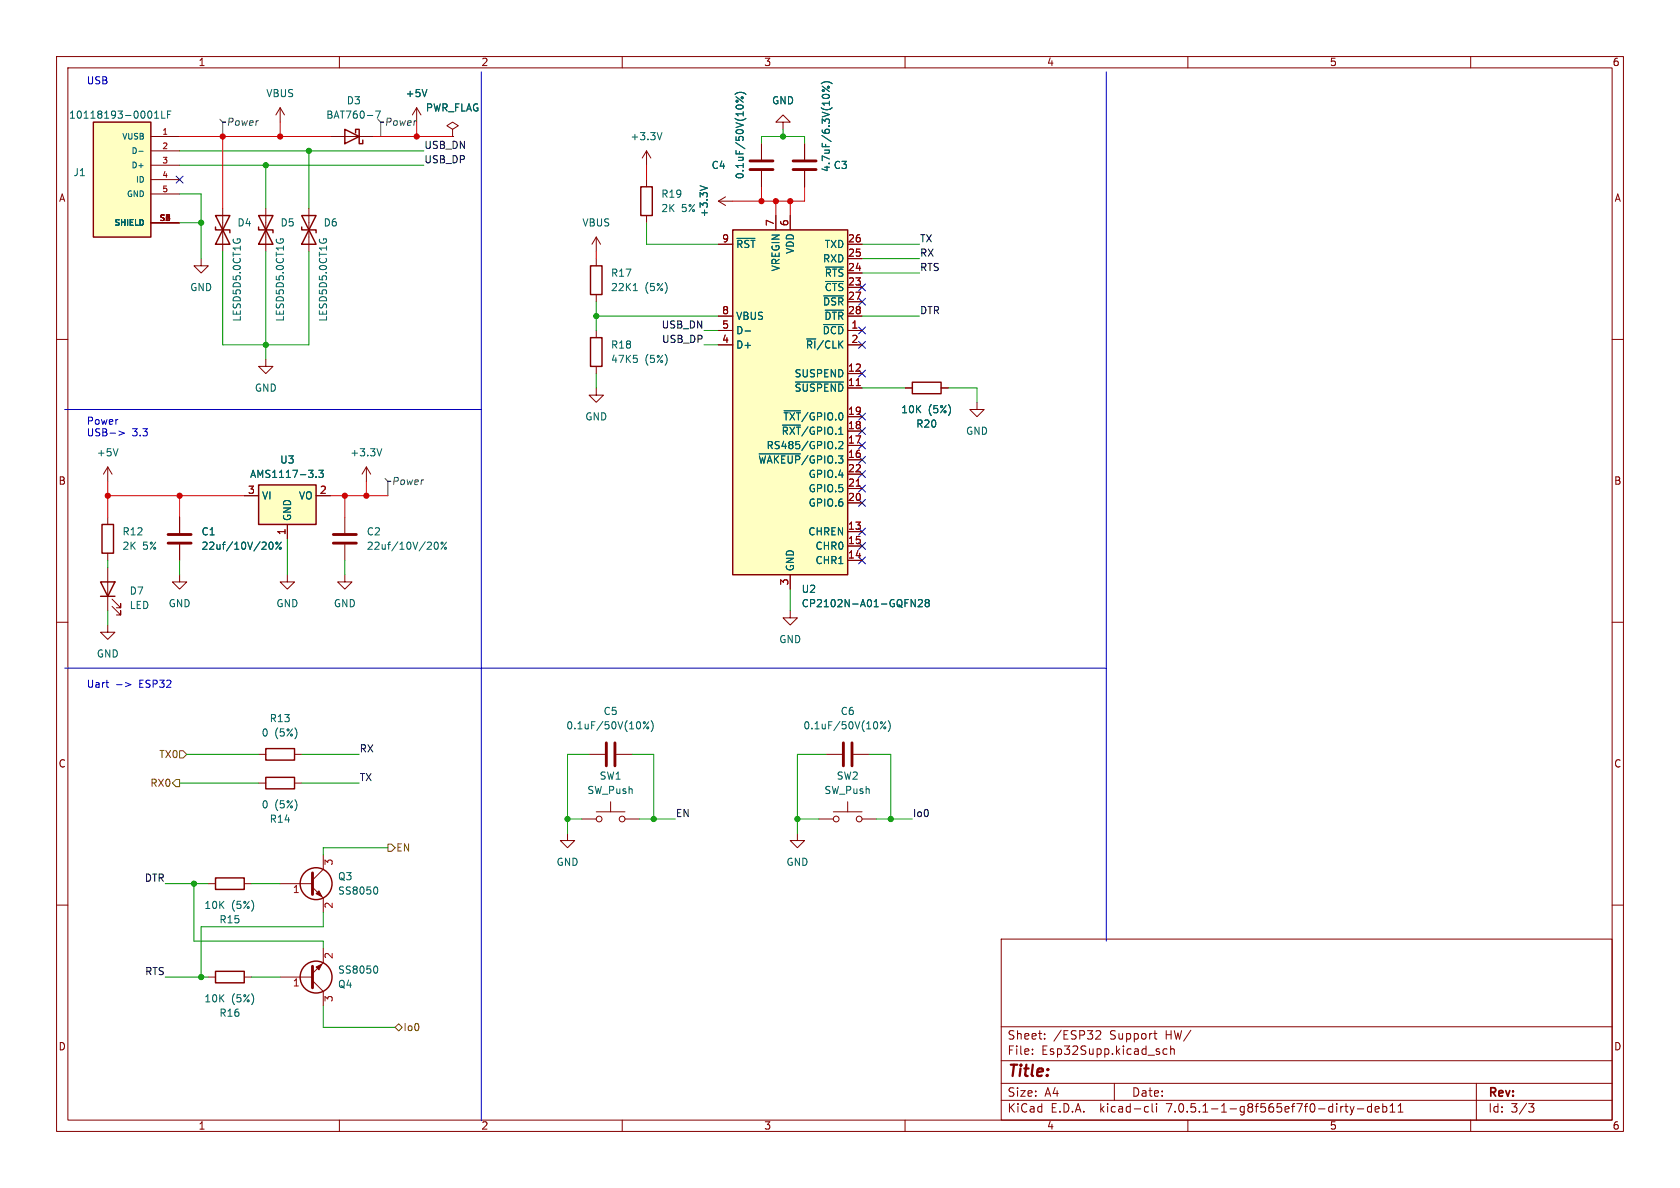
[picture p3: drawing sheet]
<svg xmlns="http://www.w3.org/2000/svg" width="297mm" height="210mm" viewBox="0 0 297 210" stroke-linecap="round" stroke-linejoin="round" font-family="sans-serif">
<g fill="none" stroke="#840000" stroke-width=".18">
<path d="M10 10h277v190h-277zM12 12h273v186h-273zM49.5 19.1l-.7 1.2M49.5 19.1v2.5M49.5 19.1l.8 1.2M60 10v2M73.7 19.1l-.8 1.2M73.7 19.1v2.5M73.7 19.1l.7 1.2M110 10v2M160 10v2M210 10v2"/>
<path d="M260 10v2M26.7 24.1h5M26.7 26.7h5M26.7 29.2h5M26.7 31.8h5M26.7 34.3h5M26.7 39.4h5M39.4 36.8v7.7M47 36.8v7.7M54.6 36.8v7.7M58.4 24.1h7.6M80 22.9l1-.7-1-.6-1 .6 1 .7v1.2"/>
<path d="M80 24.1h.1M114.3 26.7v2.5M114.3 31.8v1.2M114.3 38.1v1.3M114.3 26.7l-.8 1.2M114.3 26.7l.8 1.2M127 35.6l1.3 .7M127 35.6h2.5M128.3 34.8l-1.3 .8M134.6 25.4v2.8M134.6 30.2v2.8M137.2 38.1v2.5"/>
<path d="M138.4 21.6h1.3l-1.3-1.3-1.2 1.3h1.2v1.3M139.7 38.1v2.5M142.2 25.4v2.8M142.2 30.2v2.8M10 60h2M35.6 45.7v1.3h1.2l-1.2 1.3-1.3-1.3h1.3M105.4 41.9v2.6M105.4 45.7v1.3M105.4 52.1v1.2M105.4 58.4v1.3M105.4 41.9l-.8 1.3M105.4 41.9l.8 1.3"/>
<path d="M127 58.4h2.5M127 43.2h2.5M127 55.9h2.5M149.9 58.4h2.5M149.9 50.8h2.5M149.9 48.3h2.5M149.9 45.7h2.5M149.9 43.2h2.5M149.9 53.3h2.5M149.9 55.9h2.5M285 60h2M47 63.5v1.3h1.3l-1.3 1.2-1.3-1.2h1.3"/>
<path d="M105.4 68.6v1.3h1.3l-1.3 1.2-1.3-1.2h1.3M105.4 64.8v1.2M127 61h2.5M149.9 68.6h2.5M149.9 66h2.5M149.9 78.7h2.5M149.9 76.2h2.5M149.9 73.7h2.5M149.9 61h2.5M160 68.6h1.3M166.4 68.6h1.2M172.7 71.1v1.3h1.3l-1.3 1.3-1.3-1.3h1.3"/>
<path d="M19 82.6v2.5M19 91.4v1.3M19 97.8v1.3M19 82.6l-.7 1.2M19 82.6l.8 1.2M31.7 91.4v2.8M31.7 96.3v2.8M43.2 87.6h2.5M50.8 92.7v2.6M55.9 87.6h2.5M61 91.4v2.8M61 96.3v2.8"/>
<path d="M64.8 82.6l-.8 1.2M64.8 82.6v2.5M64.8 82.6l.7 1.2M149.9 94h2.5M149.9 99.1h2.5M149.9 96.5h2.5M149.9 81.3h2.5M149.9 88.9h2.5M149.9 86.4h2.5M149.9 83.8h2.5M10 110h2M19 110.5v1.3h1.3l-1.3 1.2-1.2-1.2h1.2"/>
<path d="M19 100.3v7.7M19.8 107.2l1.5 1.5v-.7v.7h-.7M19.8 105.9l1.5 1.5v-.7v.7h-.7M31.7 101.6v1.3h1.3l-1.3 1.2-1.2-1.2h1.2M50.8 101.6v1.3h1.3l-1.3 1.2-1.3-1.2h1.3M61 101.6v1.3h1.2l-1.2 1.2-1.3-1.2h1.3M139.7 108v1.2h1.3l-1.3 1.3-1.3-1.3h1.3M139.7 101.6v2.5M285 110h2M45.7 133.4h1.3M45.7 138.4h1.3M52.1 133.4h1.2"/>
<path d="M52.1 138.4h1.2M104.1 133.4h2.8M109 133.4h2.8M146 133.4h2.8M150.9 133.4h2.8M10 160h2M36.8 156.2h1.3M43.2 156.2h1.2M49.5 156.2h5.7M55.2 156.8l1.9 2v2.5M57.1 151.1v2.6l-1.9 1.9M100.3 147.3v1.3h1.3l-1.3 1.3-1.2-1.3h1.2"/>
<path d="M102.9 144.8h2.5M105.4 143.5h5.1M107.9 141.7v1.8M110.5 144.8h2.5M141 147.3v1.3h1.2l-1.2 1.3-1.3-1.3h1.3M144.8 144.8h2.5M147.3 143.5h5.1M149.9 141.7v1.8M152.4 144.8h2.5M285 160h2M36.8 172.7h1.3M43.2 172.7h1.2"/>
<path d="M49.5 172.7h5.7M55.2 173.4l1.9 1.9v2.5M57.1 167.6v2.6l-1.9 1.9M177 166h108v32h-108zM60 198v2M110 198v2M160 198v2M177 194.5h108M177 191.5h108M177 187.5h108M177 181.5h108M182.5 186.3v.1"/>
<path d="M182.5 185.5v.1M184.7 183.6v.1M184.7 182.8v.1M193.8 182.3l.5-.1 .2 .1 .1 .3-.9 1.1h.9M197 191.5v3M202.5 196.5h.5M202.5 195.7h.5M203.7 195.1v1.3l.2 .2M204 182.7h.5M204.2 182.2v1.3l.3 .2M204.5 195.1v.1M204.5 195.6v1"/>
<path d="M206.3 185.5l-.4-.1-.3 .3v.4l.1 .2h.6M207 185.5l.2-.1 .3 .1 .1 .9M207 184.9v1.5M210 198v2M237.7 195.6h.6M238 195.1v1.3l.3 .2M238.7 195.6l.3 1M239 196.6l-.1 .4-.2 .1M239.4 195.6l-.4 1M240 196h1.1M242.5 195.7l-.5-.1-.3 .3v.4l.2 .2h.6M242.5 195.1v1.5"/>
<path d="M243.1 196.1l.7-.1-.1-.3-.4-.1-.2 .2 .1 .7h.5M244.5 195.7l.4-.1 .3 .3v.4l-.2 .2h-.5M244.5 195.1v1.5M245.7 196.6h.9M245.7 195.5l.5-.4v1.5M247.2 196.6h.8M247.2 195.5l.4-.4v1.5M260 198v2M261 191.5v6.5M270.2 195.1h1l-.5 .6 .4 .1 .1 .5-.3 .3h-.4"/>
<circle cx="105.9" cy="144.8" r=".51"/>
<circle cx="110" cy="144.8" r=".51"/>
<circle cx="147.8" cy="144.8" r=".51"/>
<circle cx="151.9" cy="144.8" r=".51"/>
</g>
<g fill="none" stroke="#840000" stroke-width=".25">
<path d="M16.5 21.6h10.2v20.3h-10.2zM38.1 38.1h2.5l-2.5 5.1h2.5zM45.7 38.1h2.6l-2.6 5.1h2.6zM53.3 38.1h2.6l-2.6 5.1h2.6zM61 22.9l2.5 1.2-2.5 1.3zM62.9 23.5v-.6h.6v2.5h.6v-.6M113.3 33h2v5.1h-2zM38.1 40.1v.5h2.5v.5M45.7 40.1v.5h2.6v.5M53.3 40.1v.5h2.6v.5M104.4 47h2v5.1h-2zM104.4 59.7h2v5.1h-2z"/>
<path d="M129.5 40.6h20.4v61h-20.4zM161.3 67.6h5.1v2h-5.1zM18 92.7h2.1v5.1h-2.1zM45.7 85.7h10.2v7h-10.2zM17.8 102.9h2.5l-1.3 2.5zM17.8 105.4h2.5M47 137.4h5.1v2h-5.1zM47 132.3h5.1v2.1h-5.1zM38.1 155.2h5.1v2h-5.1zM38.1 171.7h5.1v2h-5.1z"/>
<circle cx="55.9" cy="156.2" r="2.82"/>
<circle cx="55.9" cy="172.7" r="2.82"/>
</g>
<g fill="none" stroke="#006464" stroke-width=".18">
<path d="M27.3 20l.4-.4v1.3M28.6 19.6v1.3h.6M30.2 19.6h-.6v1.3M66.4 19.6h.8l-.5 1.3M75.5 15.8l-.4 1.3M129.9 16.7a1.46 1.46 0 0 1 2 0M130.1 17.1l1.3 1M145.2 14.8a1.46 1.46 0 0 1 1.9 0M145.4 15.2l1.2 1M24.5 26.7h.8M27.3 20.9h.7M29.6 20.2h.4"/>
<path d="M117 23.4l-.4 1.3M123.8 32.8l1.2 .5M41.3 42.3l-.1 .1M41.9 42.5v-.3h.5l.1 .3M48.9 42.3l-.1 .1M49.6 42.5v-.3h.4l.1 .3M56.5 42.3v.1M57.2 42.5v-.3h.4l.1 .3M112 51.4h.7M130.3 42.1h3.2M131.7 58.5h1M145.6 57.4h3.5"/>
<path d="M145.6 52.3h3.5M145.9 54.8h3.2M145.9 49.8h3.2M145.9 47.2h3.2M20.9 79.3l-.5 1.3M67.5 79.3l-.4 1.3M112.6 63.4v.6M138.3 75.2h3.2M138.6 72.6h2.9M140.6 67.5h8.5M148.3 78.2l.5-.2 .2 .4-.8 .9h.8M47.7 96l.1-.2a.68 .68 0 0 1 .5 .7 .68 .68 0 0 1-.5 .6l-.1-.1-.2-.4z"/>
<path d="M49.7 95.8l-.9 1.3M55.9 84.3v.1M56.4 83.1h.7l-.4 .5 .4 .1v.6l-.2 .1-.5-.1M76.9 96l.2-.2a.68 .68 0 0 1 .4 .7 .68 .68 0 0 1-.4 .6l-.2-.1-.1-.4zM78.9 95.8l-.9 1.3M134.2 80.2h7.3M161.1 106l.7 1.3v-1.3M162.3 106.1l.5-.1 .3 .4-.8 .9h.8M163.8 106.5l-.2-.2 .2-.3h.2l.3 .2-.3 .3M163.8 106.5l-.2 .3v.3l.2 .2 .4-.1 .1-.2v-.2l-.3-.3M163.8 106.5h.2M114.7 127.6l-1 1.2"/>
<path d="M115.1 127.4a1.46 1.46 0 0 1 0 1.9M156.6 127.6l-1 1.2M157 127.4a1.46 1.46 0 0 1 0 1.9M66.5 156.8a.79 .79 0 0 1 0 1.3M66.5 170.8a.79 .79 0 0 1 0 1.2"/>
<circle cx="130.3" cy="17.9" r=".18"/>
<circle cx="131.2" cy="17.3" r=".18"/>
<circle cx="145.5" cy="16" r=".18"/>
<circle cx="146.5" cy="15.4" r=".18"/>
<circle cx="48.9" cy="96" r=".18"/>
<circle cx="49.5" cy="96.9" r=".18"/>
<circle cx="78.2" cy="96" r=".18"/>
<circle cx="78.8" cy="96.9" r=".18"/>
<circle cx="113.9" cy="127.8" r=".18"/>
<circle cx="114.5" cy="128.7" r=".18"/>
<circle cx="155.8" cy="127.8" r=".18"/>
<circle cx="156.4" cy="128.7" r=".18"/>
</g>
<g fill="#ffffc2" stroke="#ffffc2" stroke-width=".18">
<path d="M129.5 40.6h20.4v61h-20.4z"/>
<path d="M16.5 21.6h10.2v20.3h-10.2z"/>
<path d="M45.7 85.7h10.2v7h-10.2z"/>
</g>
<path d="M151.4 68.2h.7M151.4 85.9h.7" fill="none" stroke="#a90000" stroke-width=".18"/>
<g fill="none" stroke="#840000" stroke-width=".51">
<path d="M132.6 30h4.1M132.6 28.4h4.1M140.2 30h4.1M140.2 28.4h4.1M29.7 96h4.1M29.7 94.5h4.1M58.9 96h4.1M58.9 94.5h4.1M107.2 131.3v4.1M108.7 131.3v4.1M149.1 131.3v4.1M150.6 131.3v4.1"/>
<path d="M55.2 154.3v3.8M55.2 170.8v3.8"/>
</g>
<g fill="#840000" stroke="#840000" stroke-width=".18">
<path d="M55.9 158l.5-.5 .5 1z"/>
<path d="M55.9 170.9l1-.5-.5 1.1z"/>
</g>
<path d="M38.9 21.1l.5 .5h.5h-.5v2.5M66.8 21.1l.5 .5h.5h-.5v2.5M68.1 84.6l.5 .5h.5h-.5v2.5" fill="none" stroke="#484848" stroke-width=".18"/>
<path d="M31.1 137.8h.6v1.3h-.6l-.6-.7zM31.7 132.7h.7l.6 .7-.6 .6h-.7zM68.6 149.2h.6l.6 .7-.6 .6h-.6zM69.8 181.6l.7-.6 .6 .6-.6 .6z" fill="none" stroke="#725600" stroke-width=".18"/>
<path d="M85.1 12.7v185.4M195.6 12.7v153.7M11.4 72.4h73.7M21 76.2l1 .4-1 .3M11.4 118.1h184.2M18.7 120.7h.5M19.1 121.5h.1M20.6 121h1M22.2 120.7l.9 .3-.9 .4" fill="none" stroke="#0000c2" stroke-width=".18"/>
<g fill="none" stroke="#009600" stroke-width=".18">
<path d="M31.7 34.3h3.9v11.4M31.7 26.7h43.2M31.7 29.2h43.2M31.7 39.4h3.9M47 29.2v7.6M54.6 26.7v10.1M114.3 39.4v3.8h12.7M134.6 25.4v-1.3h7.6v1.3M138.4 22.9v1.2M39.4 44.5v16.5h15.2v-16.5M47 44.5v19M105.4 55.9h21.6"/>
<path d="M105.4 53.3v5.1M124.5 58.4h2.5M152.4 43.2h10.2M152.4 45.7h10.2M152.4 48.3h10.2M152.4 55.9h10.2M105.4 66v2.6M124.5 61h2.5M152.4 68.6h7.6M167.6 68.6h5.1v2.5M19 99.1v1.2M31.7 99.1v2.5"/>
<path d="M50.8 95.3v6.3M61 99.1v2.5M19 108v2.5M139.7 104.1v3.9M31.7 138.4h14M33 133.4h12.7M53.3 133.4h10.2M53.3 138.4h10.2M104.1 133.4h-3.8v13.9M111.8 133.4h3.8v11.4M146 133.4h-5v13.9M153.7 133.4h3.8v11.4"/>
<path d="M29.2 156.2h7.6M34.3 156.2v10.2h22.8v1.2M44.4 156.2h5.1M68.6 149.9h-11.5v1.2M100.3 144.8h2.6M113 144.8h6.4M141 144.8h3.8M154.9 144.8h6.4M29.2 172.7h7.6M44.4 172.7h5.1M57.1 161.3v2.5h-21.5v8.9M57.1 177.8v3.8h12.7"/>
</g>
<g fill="none" stroke="#f00" stroke-width=".18">
<path d="M31.7 24.1h26.7M39.4 24.1v12.7M49.5 21.6v2.5M66 24.1h14M73.7 21.6v2.5M114.3 29.2v2.6M134.6 33v2.6M137.2 35.6v2.5M139.7 35.6v2.5M142.2 33v2.6h-12.7M105.4 44.5v1.2M19 87.6h24.2"/>
<path d="M19 85.1v6.3M31.7 87.6v3.8M58.4 87.6h10.2M61 87.6v3.8M64.8 85.1v2.5"/>
</g>
<g fill="none" stroke="#000084" stroke-width=".18">
<path d="M31.1 31.1l1.3 1.3M32.4 31.1l-1.3 1.3M151.8 50.2l1.2 1.2M151.8 57.8l1.2 1.2M151.8 52.7l1.2 1.2M153 50.2l-1.2 1.2M153 57.8l-1.2 1.2M153 52.7l-1.2 1.2M151.8 75.6l1.2 1.2M151.8 78.1l1.2 1.2M151.8 73.1l1.2 1.2M151.8 65.4l1.2 1.2"/>
<path d="M151.8 60.4l1.2 1.2M153 75.6l-1.2 1.2M153 78.1l-1.2 1.2M153 73.1l-1.2 1.2M153 65.4l-1.2 1.2M153 60.4l-1.2 1.2M151.8 98.5l1.2 1.2M151.8 93.4l1.2 1.2M151.8 95.9l1.2 1.2M151.8 88.3l1.2 1.2M151.8 80.7l1.2 1.2M151.8 83.2l1.2 1.2"/>
<path d="M151.8 85.8l1.2 1.2M153 98.5l-1.2 1.2M153 93.4l-1.2 1.2M153 95.9l-1.2 1.2M153 88.3l-1.2 1.2M153 80.7l-1.2 1.2M153 83.2l-1.2 1.2M153 85.8l-1.2 1.2"/>
</g>
<g fill="#f00" stroke="#f00" stroke-width=".18">
<circle cx="19" cy="87.6" r=".46"/>
<circle cx="31.7" cy="87.6" r=".46"/>
<circle cx="61" cy="87.6" r=".46"/>
<circle cx="137.2" cy="35.6" r=".46"/>
<circle cx="134.6" cy="35.6" r=".46"/>
<circle cx="139.7" cy="35.6" r=".46"/>
<circle cx="73.7" cy="24.1" r=".46"/>
<circle cx="64.8" cy="87.6" r=".46"/>
<circle cx="49.5" cy="24.1" r=".46"/>
<circle cx="39.4" cy="24.1" r=".46"/>
</g>
<g fill="#009600" stroke="#009600" stroke-width=".18">
<circle cx="34.3" cy="156.2" r=".46"/>
<circle cx="157.5" cy="144.8" r=".46"/>
<circle cx="141" cy="144.8" r=".46"/>
<circle cx="105.4" cy="55.9" r=".46"/>
<circle cx="138.4" cy="24.1" r=".46"/>
<circle cx="115.6" cy="144.8" r=".46"/>
<circle cx="100.3" cy="144.8" r=".46"/>
<circle cx="35.6" cy="172.7" r=".46"/>
<circle cx="54.6" cy="26.7" r=".46"/>
<circle cx="47" cy="61" r=".46"/>
<circle cx="47" cy="29.2" r=".46"/>
<circle cx="35.6" cy="39.4" r=".46"/>
</g>
<text font-size="2.8" fill="#840000" x="178" y="190.8">Title:</text>
<g font-size="2.1" fill="#840000">
<text x="178" y="183.9">Sheet:</text>
<text x="186.2" y="183.9">/ESP32</text>
<text x="196.1" y="183.9">Support</text>
<text x="206" y="183.9">HW/</text>
<text x="178" y="186.6">File:</text>
<text x="184" y="186.6">Esp32Supp.kicad_sch</text>
<text x="178" y="196.8">KiCad</text>
<text x="178" y="194">Size:</text>
<text x="184.6" y="194">A4</text>
<text x="185.7" y="196.8">E.D.A.</text>
<text x="194.4" y="196.8">kicad-cli</text>
<text x="200" y="194">Date:</text>
<text x="206.2" y="196.8">7.0.5.1-1-g8f565ef7f0-dirty-deb11</text>
<text x="263" y="194.2">Rev:</text>
<text x="263" y="196.8">Id:</text>
<text x="267" y="196.8">3/3</text>
</g>
<g font-size="1.8" fill="#840000">
<text x="35" y="11.8">1</text>
<text x="85" y="11.8">2</text>
<text x="135" y="11.8">3</text>
<text x="185" y="11.8">4</text>
<text x="235" y="11.8">5</text>
<text x="285" y="11.8">6</text>
<text x="10.4" y="35.8">A</text>
<text x="285.4" y="35.8">A</text>
<text x="10.3" y="85.8">B</text>
<text x="285.3" y="85.8">B</text>
<text x="10.3" y="135.8">C</text>
<text x="285.3" y="135.8">C</text>
<text x="10.3" y="185.8">D</text>
<text x="285.3" y="185.8">D</text>
<text x="35" y="199.8">1</text>
<text x="85" y="199.8">2</text>
<text x="135" y="199.8">3</text>
<text x="185" y="199.8">4</text>
<text x="235" y="199.8">5</text>
<text x="285" y="199.8">6</text>
</g>
<g font-size="1.8" fill="#0000c2">
<text x="15.2" y="15">USB</text>
<text x="15.2" y="75.2">Power</text>
<text x="15.2" y="77.2">USB-&gt;</text>
<text x="23.3" y="77.2">3.3</text>
<text x="15.2" y="121.7">Uart</text>
<text x="24.6" y="121.7">ESP32</text>
</g>
<g font-size="1.8" fill="#006464">
<text x="47" y="17.3">VBUS</text>
<text x="71.7" y="17.3">+5V</text>
<text x="12.1" y="21.1">10118193-0001LF</text>
<text x="57.6" y="21.1">BAT760-7</text>
<text x="61.2" y="18.6">D3</text>
<text x="75.2" y="19.9">PWR_FLAG</text>
<text x="136.4" y="18.6">GND</text>
<text x="111.4" y="25">+3.3V</text>
<text x="12.9" y="31.3">J1</text>
<text x="116.8" y="35.1">R19</text>
<text x="125.7" y="30">C4</text>
<text x="131.6" y="31.7" transform="rotate(-90 131.6 31.7)">0.1uF/50V(10%)</text>
<text x="146.9" y="30.5" transform="rotate(-90 146.9 30.5)">4.7uF/6.3V(10%)</text>
<text x="147.3" y="30">C3</text>
<text x="41.9" y="40.2">D4</text>
<text x="49.5" y="40.2">D5</text>
<text x="57.2" y="40.2">D6</text>
<text x="102.9" y="40.2">VBUS</text>
<text x="116.8" y="37.7">2K</text>
<text x="120.4" y="37.7">5%</text>
<text x="125.3" y="38.5" transform="rotate(-90 125.3 38.5)">+3.3V</text>
<text x="130" y="44">~{RST}</text>
<text x="138" y="48" transform="rotate(-90 138 48)">VREGIN</text>
<text x="140.5" y="44.9" transform="rotate(-90 140.5 44.9)">VDD</text>
<text x="145.5" y="46.5">RXD</text>
<text x="145.8" y="44">TXD</text>
<text x="33.6" y="51.6">GND</text>
<text x="108" y="49.1">R17</text>
<text x="108" y="51.6">22K1</text>
<text x="114" y="51.6">(5%)</text>
<text x="145.8" y="51.6">~{CTS}</text>
<text x="145.8" y="49.1">~{RTS}</text>
<text x="42.7" y="56.9" transform="rotate(-90 42.7 56.9)">LESD5D5.0CT1G</text>
<text x="50.4" y="56.9" transform="rotate(-90 50.4 56.9)">LESD5D5.0CT1G</text>
<text x="58" y="56.9" transform="rotate(-90 58 56.9)">LESD5D5.0CT1G</text>
<text x="130" y="59.2">D-</text>
<text x="130" y="56.7">VBUS</text>
<text x="145.4" y="59.2">~{DCD}</text>
<text x="145.5" y="54.2">~{DSR}</text>
<text x="145.7" y="56.7">~{DTR}</text>
<text x="108" y="61.8">R18</text>
<text x="108" y="64.3">47K5</text>
<text x="114" y="64.3">(5%)</text>
<text x="130" y="61.8">D+</text>
<text x="142.5" y="61.8">~{RI}/CLK</text>
<text x="45" y="69.4">GND</text>
<text x="140.5" y="69.4">~{SUSPEND}</text>
<text x="140.5" y="66.9">SUSPEND</text>
<text x="103.4" y="74.5">GND</text>
<text x="138.2" y="77">~{RXT}/GPIO.1</text>
<text x="138.5" y="74.5">~{TXT}/GPIO.0</text>
<text x="159.3" y="73.2">10K</text>
<text x="161.9" y="75.8">R20</text>
<text x="164" y="73.2">(5%)</text>
<text x="170.7" y="77">GND</text>
<text x="17.1" y="80.8">+5V</text>
<text x="49.5" y="82.1">U3</text>
<text x="61.9" y="80.8">+3.3V</text>
<text x="134" y="82.1">~{WAKEUP}/GPIO.3</text>
<text x="135.5" y="79.6">RS485/GPIO.2</text>
<text x="44.1" y="84.6">AMS1117-3.3</text>
<text x="46.2" y="88.5">VI</text>
<text x="52.8" y="88.5">VO</text>
<text x="142.9" y="89.7">GPIO.6</text>
<text x="142.9" y="87.2">GPIO.5</text>
<text x="142.9" y="84.6">GPIO.4</text>
<text x="21.6" y="94.8">R12</text>
<text x="35.6" y="94.8">C1</text>
<text x="51.6" y="92.2" transform="rotate(-90 51.6 92.2)">GND</text>
<text x="64.8" y="94.8">C2</text>
<text x="142.9" y="94.8">CHREN</text>
<text x="21.6" y="97.3">2K</text>
<text x="25.2" y="97.3">5%</text>
<text x="35.6" y="97.3">22uf/10V/20%</text>
<text x="64.8" y="97.3">22uf/10V/20%</text>
<text x="140.5" y="101.1" transform="rotate(-90 140.5 101.1)">GND</text>
<text x="144.1" y="99.9">CHR1</text>
<text x="144.1" y="97.3">CHR0</text>
<text x="22.9" y="105.3">D7</text>
<text x="22.9" y="107.8">LED</text>
<text x="29.8" y="107.5">GND</text>
<text x="48.8" y="107.5">GND</text>
<text x="59" y="107.5">GND</text>
<text x="141.7" y="107.5">CP2102N-A01-GQFN28</text>
<text x="141.7" y="105">U2</text>
<text x="137.7" y="113.9">GND</text>
<text x="17.1" y="116.4">GND</text>
<text x="46.2" y="130.4">0</text>
<text x="47.6" y="127.8">R13</text>
<text x="48.5" y="130.4">(5%)</text>
<text x="100.1" y="129.1">0.1uF/50V(10%)</text>
<text x="106.6" y="126.6">C5</text>
<text x="142" y="129.1">0.1uF/50V(10%)</text>
<text x="148.6" y="126.6">C6</text>
<text x="106" y="138">SW1</text>
<text x="147.9" y="138">SW2</text>
<text x="46.2" y="143.1">0</text>
<text x="48.5" y="143.1">(5%)</text>
<text x="103.8" y="140.5">SW_Push</text>
<text x="145.7" y="140.5">SW_Push</text>
<text x="47.6" y="145.6">R14</text>
<text x="59.7" y="155.8">Q3</text>
<text x="98.3" y="153.2">GND</text>
<text x="139" y="153.2">GND</text>
<text x="36.1" y="160.8">10K</text>
<text x="40.9" y="160.8">(5%)</text>
<text x="59.7" y="158.3">SS8050</text>
<text x="38.7" y="163.4">R15</text>
<text x="59.7" y="172.3">SS8050</text>
<text x="36.1" y="177.4">10K</text>
<text x="38.7" y="179.9">R16</text>
<text x="40.9" y="177.4">(5%)</text>
<text x="59.7" y="174.8">Q4</text>
</g>
<g font-size="1.8" fill="#484848">
<text x="40" y="22.4">Power</text>
<text x="67.9" y="22.4">Power</text>
<text x="69.2" y="85.9">Power</text>
</g>
<g font-size="1.8" fill="#0f0f0f">
<text x="74.9" y="28.9">USB_DP</text>
<text x="74.9" y="26.4">USB_DN</text>
<text x="162.6" y="42.9">TX</text>
<text x="162.6" y="48">RTS</text>
<text x="162.6" y="45.5">RX</text>
<text x="117" y="58.2">USB_DN</text>
<text x="162.6" y="55.6">DTR</text>
<text x="117" y="60.7">USB_DP</text>
<text x="63.5" y="133.1">RX</text>
<text x="63.5" y="138.2">TX</text>
<text x="119.4" y="144.5">EN</text>
<text x="161.3" y="144.5">Io0</text>
<text x="25.6" y="155.9">DTR</text>
<text x="25.6" y="172.5">RTS</text>
</g>
<g font-size="1.8" fill="#a90000">
<text x="136.9" y="40" transform="rotate(-90 136.9 40)">7</text>
<text x="139.4" y="40" transform="rotate(-90 139.4 40)">6</text>
<text x="127.6" y="42.9">9</text>
<text x="149.9" y="45.5">25</text>
<text x="149.9" y="42.9">26</text>
<text x="149.9" y="50.5">23</text>
<text x="149.9" y="48">24</text>
<text x="149.9" y="53.1">27</text>
<text x="127.6" y="58.2">5</text>
<text x="127.6" y="55.6">8</text>
<text x="149.9" y="55.6">28</text>
<text x="150.5" y="58.2">1</text>
<text x="127.6" y="60.7">4</text>
<text x="149.9" y="65.8">12</text>
<text x="150.5" y="60.7">2</text>
<text x="149.9" y="68.3">11</text>
<text x="149.9" y="75.9">18</text>
<text x="149.9" y="73.4">19</text>
<text x="149.9" y="81">16</text>
<text x="149.9" y="78.5">17</text>
<text x="149.9" y="83.6">22</text>
<text x="43.8" y="87.4">3</text>
<text x="56.5" y="87.4">2</text>
<text x="149.9" y="88.6">20</text>
<text x="149.9" y="86.1">21</text>
<text x="50.5" y="94.6" transform="rotate(-90 50.5 94.6)">1</text>
<text x="149.9" y="93.7">13</text>
<text x="149.9" y="98.8">14</text>
<text x="149.9" y="96.3">15</text>
<text x="139.4" y="103.5" transform="rotate(-90 139.4 103.5)">3</text>
<text x="59.1" y="153.1" transform="rotate(-90 59.1 153.1)">3</text>
<text x="51.7" y="158.1">1</text>
<text x="59.1" y="160.7" transform="rotate(-90 59.1 160.7)">2</text>
<text x="59.1" y="169.6" transform="rotate(-90 59.1 169.6)">2</text>
<text x="51.7" y="174.6">1</text>
<text x="59.1" y="177.2" transform="rotate(-90 59.1 177.2)">3</text>
</g>
<g font-size="1.8" fill="#725600">
<text x="28.1" y="134.2">TX0</text>
<text x="26.6" y="139.3">RX0</text>
<text x="70" y="150.7">EN</text>
<text x="71.2" y="182.4">Io0</text>
</g>
<g font-size="1.4" fill="#a90000">
<text x="28.6" y="23.9">1</text>
<text x="28.6" y="26.4">2</text>
<text x="28.6" y="29">3</text>
<text x="28.6" y="31.5">4</text>
<text x="28.6" y="34">5</text>
<text x="28.2" y="39.1">S1</text>
<text x="29.1" y="39.1">2</text>
</g>
<g font-size="1.4" fill="#006464">
<text x="21.6" y="24.8">VUSB</text>
<text x="23.2" y="27.4">D-</text>
<text x="23.2" y="29.9">D+</text>
<text x="22.4" y="35">GND</text>
<text x="24" y="32.4">ID</text>
<text x="20.2" y="40.1">SHIELD</text>
</g>
</svg>
